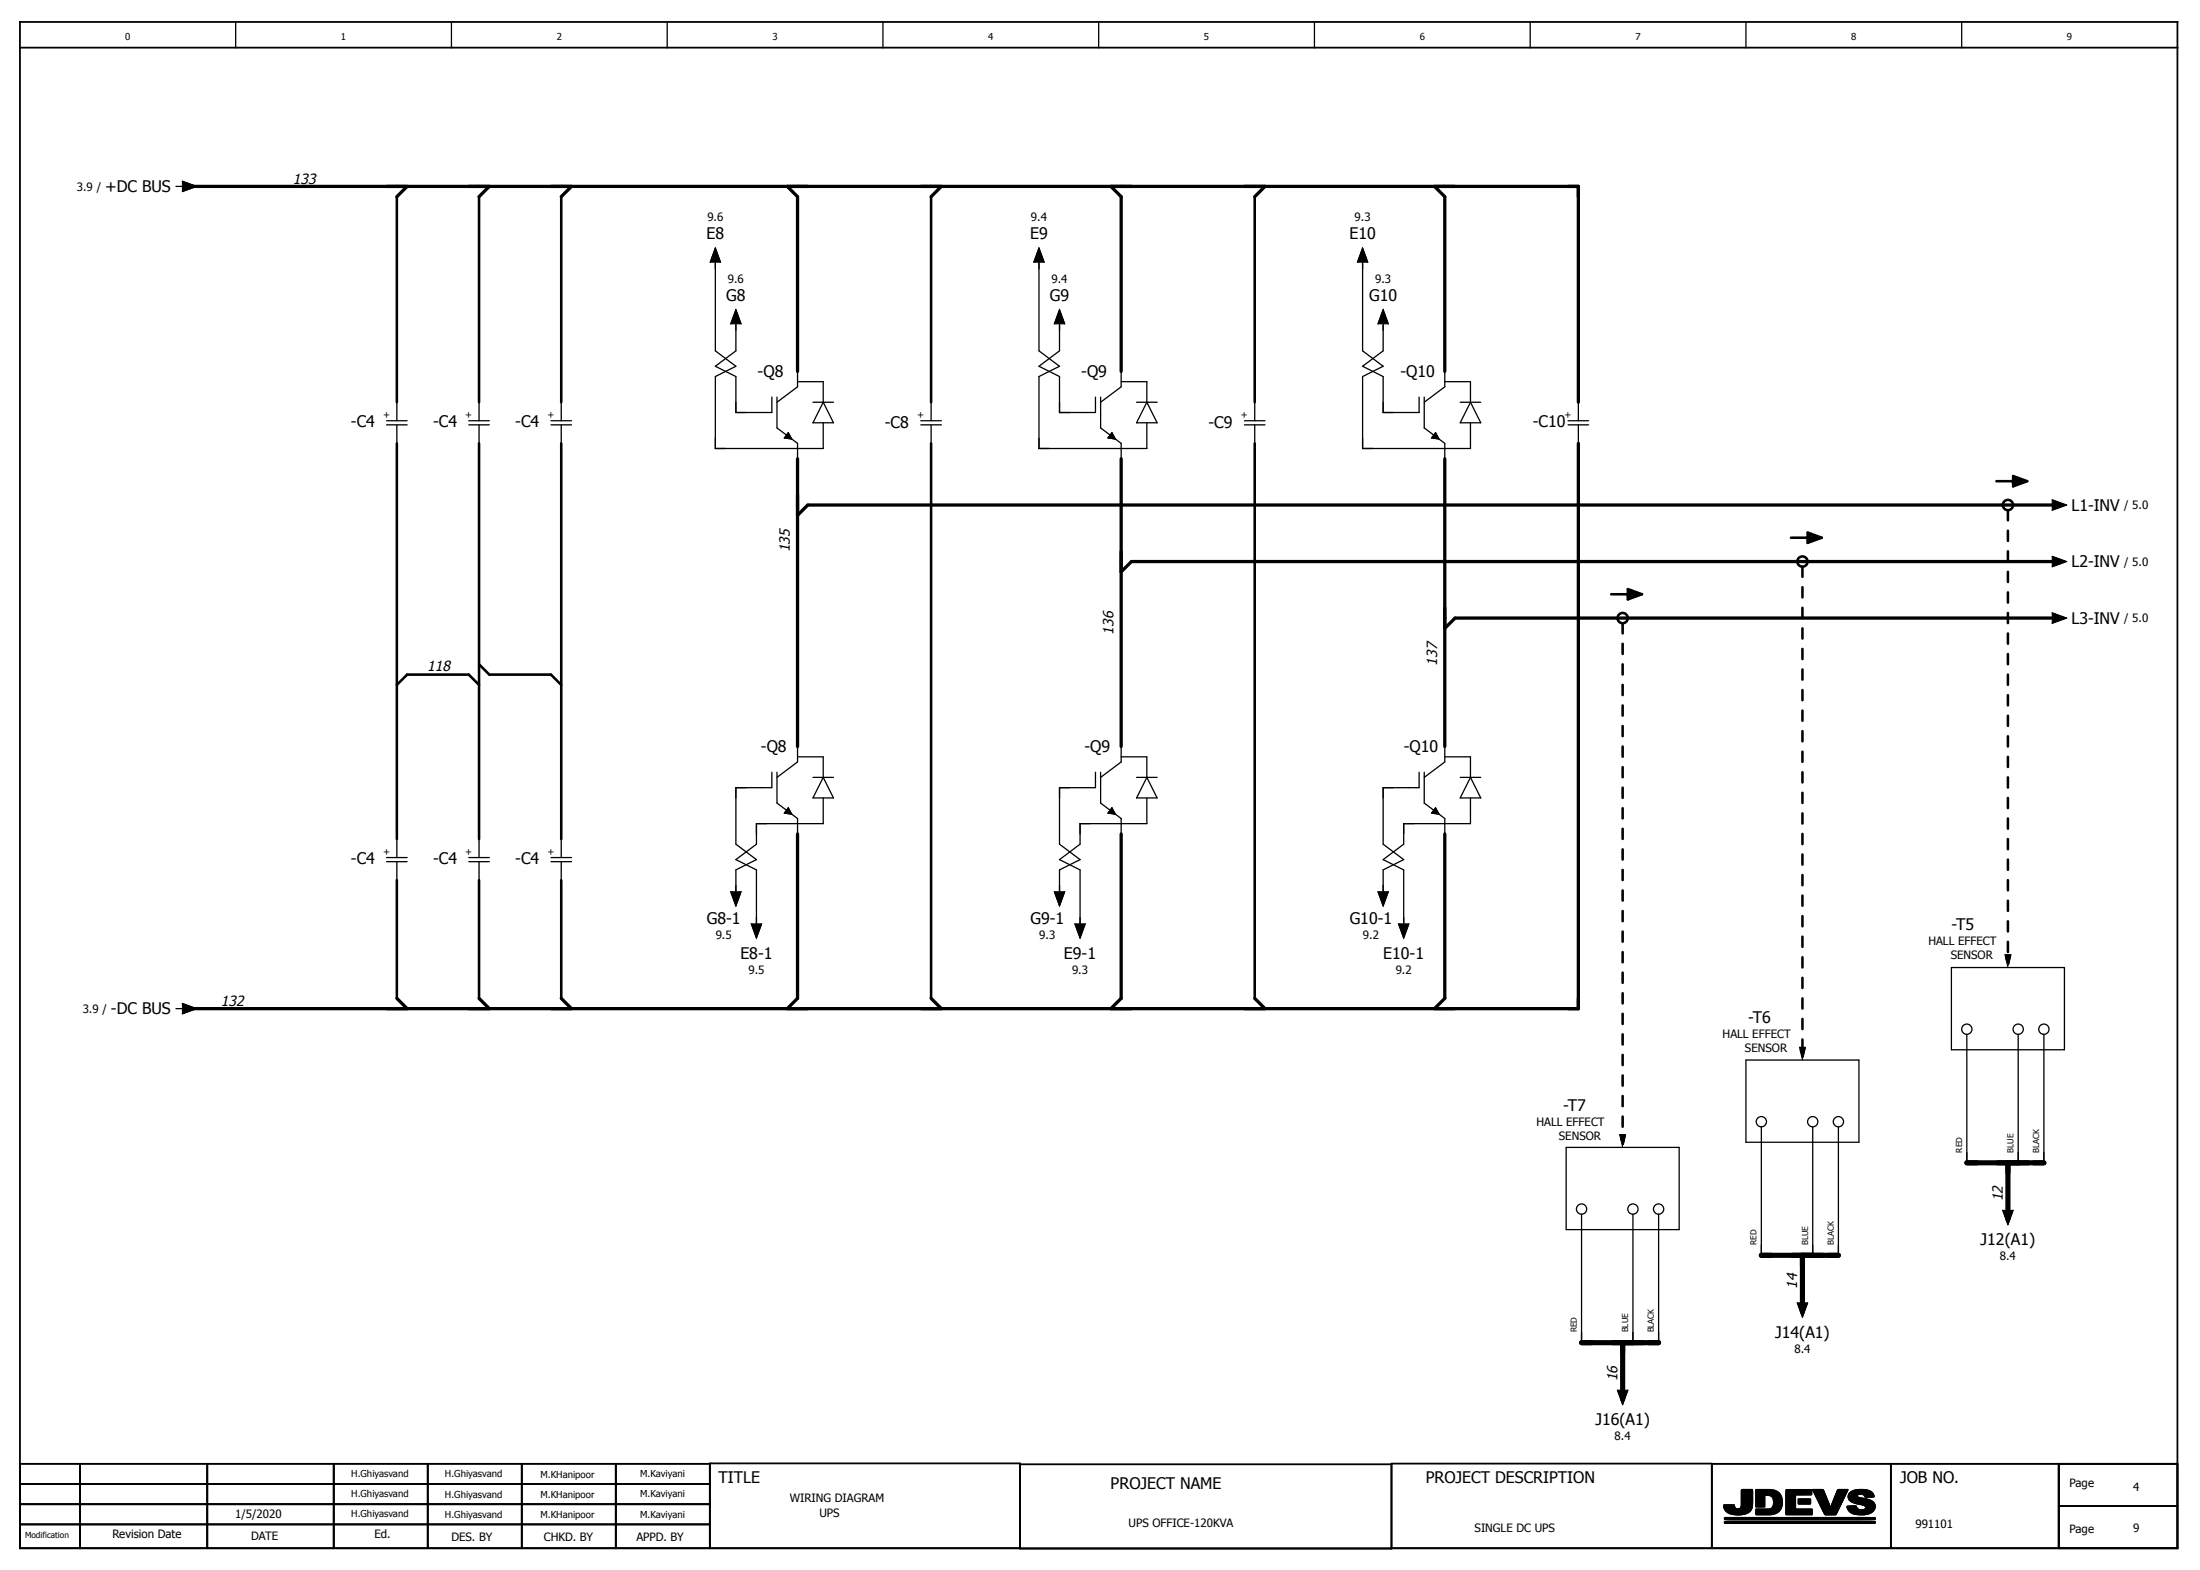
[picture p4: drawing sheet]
<svg xmlns="http://www.w3.org/2000/svg" width="428mm" height="306mm" viewBox="0 0 428 306" stroke-linecap="round" stroke-linejoin="round" font-family="sans-serif">
<g fill="none" stroke="#000" stroke-width=".25">
<path d="M45.9 4.3v5M87.9 4.3v5M129.9 4.3v5M171.9 4.3v5M213.9 4.3v5M255.9 4.3v5M297.9 4.3v5M339.9 4.3v5M381.9 4.3v5M34.3 36.3h1.2M35.5 35.3l2.8 1-2.8 1M77.3 38.3v43.6"/>
<path d="M93.3 38.3v43.6M109.3 38.3v43.6M181.3 38.3v43.6M244.3 38.3v43.6M138.3 51l1-2.7 1 2.7M139.3 51v17.3l4 3-4 2v14h21v-5M201.3 51l1-2.7 1 2.7M202.3 51v17.3l4 3-4 2v14h21v-5M264.3 51l1-2.7 1 2.7M265.3 51v17.3l4 3-4 2v14h21v-5M142.3 63l1-2.7 1 2.7M143.3 63v5.3l-4 3 4 2v7h7v-3"/>
<path d="M151.3 77.3v6l4 3v3M155.3 72.3v3l-4 3M155.3 74.3h5v4M158.3 78.3h4M160.3 78.3l2 4h-4zM205.3 63l1-2.7 1 2.7M206.3 63v5.3l-4 3 4 2v7h7v-3M214.3 77.3v6l4 3v3M218.3 74.3h5v4M218.3 72.3v3l-4 3M221.3 78.3h4M223.3 78.3l2 4h-4z"/>
<path d="M268.3 63l1-2.7 1 2.7M269.3 63v5.3l-4 3 4 2v7h7v-3M277.3 77.3v6l4 3v3M281.3 74.3h5v4M281.3 72.3v3l-4 3M284.3 78.3h4M286.3 78.3l2 4h-4zM307.3 78.3v3.6M75.3 81.9h4M75.3 82.7h4M77.3 82.7v84.2M91.3 81.9h4"/>
<path d="M91.3 82.7h4M93.3 82.7v84.2M107.3 81.9h4M107.3 82.7h4M109.3 82.7v84.2M153.5 84.2l.6 1.2-1.4-.2zM179.3 81.9h4M179.3 82.7h4M181.3 82.7v111.6M216.5 84.2l.6 1.2-1.4-.2zM242.3 81.9h4M242.3 82.7h4"/>
<path d="M244.3 82.7v111.6M279.5 84.2l.6 1.2-1.4-.2zM305.3 81.9h4M305.3 82.7h4M307.3 82.7v3.6M398.3 98.3h1.2M399.5 97.3l2.8 1-2.8 1M398.3 109.3h1.2M399.5 108.3l2.8 1-2.8 1M399.5 119.3l2.8 1-2.8 1M77.3 133.3l2-2h12l2 2M93.3 129.3l2 2h12l2 2"/>
<path d="M398.3 120.3h1.2M150.3 150.3v3h-7v11l4 3-4 2v6M151.3 150.3v6l4 3v3M153.5 157.2l.6 1.2-1.4-.2zM155.3 145.3v3l-4 3M155.3 147.3h5v4M158.3 151.3h4M160.3 155.3v5h-13v4l-4 3 4 2v12.2M160.3 151.3l2 4h-4zM213.3 150.3v3h-7v11l4 3-4 2v6M214.3 150.3v6l4 3v3M216.5 157.2l.6 1.2-1.4-.2z"/>
<path d="M218.3 147.3h5v4M218.3 145.3v3l-4 3M221.3 151.3h4M223.3 155.3v5h-13v4l-4 3 4 2v12.2M223.3 151.3l2 4h-4zM276.3 150.3v3h-7v11l4 3-4 2v6M277.3 150.3v6l4 3v3M279.5 157.2l.6 1.2-1.4-.2zM281.3 147.3h5v4M281.3 145.3v3l-4 3M284.3 151.3h4M286.3 155.3v5h-13v4l-4 3 4 2v12.2"/>
<path d="M286.3 151.3l2 4h-4zM75.3 166.9h4M75.3 167.7h4M77.3 167.7v26.6M91.3 166.9h4M91.3 167.7h4M93.3 167.7v26.6M107.3 166.9h4M107.3 167.7h4M109.3 167.7v26.6M142.3 173.5l1 2.8 1-2.8M146.3 179.8l1 2.7 1-2.7"/>
<path d="M205.3 173.5l1 2.8 1-2.8M209.3 179.8l1 2.7 1-2.7M268.3 173.5l1 2.8 1-2.8M272.3 179.8l1 2.7 1-2.7M34.3 196.3h1.2M35.5 195.3l2.8 1-2.8 1M379.9 188.3h22v16h-22zM339.9 206.3h22v16h-22zM342.9 219.3v25M352.9 219.3v25M357.9 219.3v25M382.9 201.3v25"/>
<path d="M392.9 201.3v25M397.9 201.3v25M304.9 223.3h22v16h-22zM307.9 236.3v25M317.9 236.3v25M322.9 236.3v25M389.9 235.5l1 2.8 1-2.8M390.9 234.3v1.2M349.9 253.5l1 2.8 1-2.8M350.9 252.3v1.2M314.9 270.5l1 2.8 1-2.8M315.9 269.3v1.2"/>
<path d="M335.6 292.9h2a.72 .72 0 0 0 .9 .7 .72 .72 0 0 0 .5-1v-2.7h2.1l.1 .2a7.8 7.8 0 0 1-.3 3.7l-.3 .3a3.2 3.2 0 0 1-1.9 .7h-.6a2.23 2.23 0 0 1-2.5-1.9zM335.7 295.6l.4 .1M336.1 295.3h-.4M341.8 289.9h3l1 .2a2.35 2.35 0 0 1 1.1 3 2.36 2.36 0 0 1-2.5 1.7l-2.6-.1v-1l1.3-.1a1.81 1.81 0 0 0 2-.4l.1-.3a1.43 1.43 0 0 0-.9-1.9h-.8v2.2h-1.7zM347.7 289.9h5v.9l-.1 .1-3.1 .1v2.6h3.3v1.2l-5.1-.1zM350.1 291.7h2.4v.9l-2.4 .1zM356.3 293.4h.1M359.7 289.9h-1.8l-.2 .1-1.3 3.4M359.7 289.9h.1M359.8 289.9l-2.4 4.8h-2.1l-2.4-4.8h2l1.4 3.5M361.1 290a1.45 1.45 0 0 0-1.2 1.7 4.4 4.4 0 0 0 2.9 1.2l.4 .3a.6 .6 0 0 1-.8 .6M361.1 290l1.5-.1 1.1 .1a1.58 1.58 0 0 1 1.1 1.2l-1.7 .1a.87 .87 0 0 0-.7-.6 .87 .87 0 0 0-.9 .4l.3 .3 1.2 .2a2.39 2.39 0 0 1 2 1.3v.2"/>
<path d="M361.1 290h.1M362.4 293.8h.1M363.6 295.3h1.4M365 296.4h.1M365 293.1v.1M365 293.2a1.67 1.67 0 0 1-1.4 1.4l-.9 .2a3.2 3.2 0 0 1-2.6-.7l-.4-.4-.1-.6 1.7-.1a1.09 1.09 0 0 0 1.1 .8M365 296.4v-.3l-.9-.1-28.4 .1v.3h29.3M365 295.3h-29.3v.4M365 295.3v.4M365 295.6l-1.4 .1M365 295.7h-29.3"/>
<circle cx="342.9" cy="218.3" r="1"/>
<circle cx="352.9" cy="218.3" r="1"/>
<circle cx="357.9" cy="218.3" r="1"/>
<circle cx="382.9" cy="200.3" r="1"/>
<circle cx="392.9" cy="200.3" r="1"/>
<circle cx="397.9" cy="200.3" r="1"/>
<circle cx="307.9" cy="235.3" r="1"/>
<circle cx="317.9" cy="235.3" r="1"/>
<circle cx="322.9" cy="235.3" r="1"/>
</g>
<g fill="none" stroke="#000" stroke-width=".35">
<path d="M3.9 9.3h420M3.9 4.3h420v297h-420zM3.9 296.6h134.3M3.9 284.8h134.3M3.9 292.7h134.3M3.9 288.8h134.3M15.6 284.8v16.5M40.3 284.8v16.5M65 284.8v16.5M83.3 284.8v16.5M101.6 284.8v16.5M119.9 284.8v16.5"/>
<path d="M198.6 284.9h72.3M333.2 284.8h90.7M368.1 284.8v16.5M400.8 284.8v16.5M400.8 293.1h23.1M138.2 301.3v-16.5h60.4v16.6h72.3v-16.6h62.3v16.5"/>
</g>
<g fill="none" stroke="#000" stroke-width=".19">
<path d="M3.9 292.7h134.3M3.9 284.8h134.3v16.5h-134.3zM3.9 296.6h134.3M3.9 288.8h134.3M15.6 284.8v16.5M40.3 284.8v16.5M65 284.8v16.5M83.3 284.8v16.5M101.6 284.8v16.5M119.9 284.8v16.5M333.2 284.8h90.7v16.5h-90.7zM368.1 284.8v16.5"/>
<path d="M400.8 284.8v16.5"/>
</g>
<g fill="#000" stroke="#000" stroke-width=".19">
<path d="M35.5 35.3l2.8 1-2.8 1zM139.3 48.3l1 2.7h-2zM202.3 48.3l1 2.7h-2zM265.3 48.3l1 2.7h-2zM143.3 60.3l1 2.7h-2zM206.3 60.3l1 2.7h-2zM269.3 60.3l1 2.7h-2zM153.5 84.2l.6 1.2-1.4-.2zM216.5 84.2l.6 1.2-1.4-.2zM279.5 84.2l.6 1.2-1.4-.2zM399.5 97.3l2.8 1-2.8 1zM399.5 108.3l2.8 1-2.8 1z"/>
<path d="M399.5 119.3l2.8 1-2.8 1zM153.5 157.2l.6 1.2-1.4-.2zM216.5 157.2l.6 1.2-1.4-.2zM279.5 157.2l.6 1.2-1.4-.2zM142.3 173.5h2l-1 2.8zM146.3 179.8h2l-1 2.7zM205.3 173.5h2l-1 2.8zM209.3 179.8h2l-1 2.7zM268.3 173.5h2l-1 2.8zM272.3 179.8h2l-1 2.7zM35.5 195.3l2.8 1-2.8 1zM389.9 235.5h2l-1 2.8z"/>
<path d="M349.9 253.5h2l-1 2.8zM314.9 270.5h2l-1 2.8zM335.7 295.3h27.9h1.4v.4h-29.3zM335.6 292.9h2a.73 .73 0 0 0 .7 .7 .7 .7 0 0 0 .7-1v-2.7h.2h1.9l.1 2.5a2.11 2.11 0 0 1-2 2.3l-.5 .1a3.4 3.4 0 0 1-2.9-1zM341.8 289.9h3l1 .2a2.35 2.35 0 0 1 1.1 3 2.36 2.36 0 0 1-2.5 1.7l-2.6-.1v-1l1.8-.1a1.42 1.42 0 0 0 1.5-.6 1.42 1.42 0 0 0-.1-1.6 1.7 1.7 0 0 0-1.5-.4v2.2h-1.7zM350.1 291.7h2.4v.9l-2.4 .1zM347.7 289.9h5v.9l-.1 .1-3.1 .1v2.6h3.3v1.2l-5.1-.1zM352.9 289.9h2l1.5 3.5 1.3-3.4 .2-.1h1.9l-2.4 4.8h-2.1zM360.2 290.4l.6-.3 .8-.2 2.1 .1a1.58 1.58 0 0 1 1.1 1.2l-1.7 .1a.91 .91 0 0 0-1.6-.2l.3 .3 1.2 .2a2 2 0 0 1 2 1.6 2.32 2.32 0 0 1-2.7 1.6 2.37 2.37 0 0 1-2.5-.9l-.2-.8 1.7-.1a1.09 1.09 0 0 0 .8 .8 1.09 1.09 0 0 0 1.1-.5 1.57 1.57 0 0 0-1.5-.7 1.88 1.88 0 0 1-1.9-1.4l.1-.4zM335.7 296.1l28.4-.1 .9 .1v.3h-29.3z"/>
</g>
<g fill="none" stroke="#000" stroke-width=".64">
<path d="M36.3 36.3h271v42M79.3 36.3l-2 2M95.3 36.3l-2 2M111.3 36.3l-2 2M153.3 36.3l2 2v34M183.3 36.3l-2 2M216.3 36.3l2 2v34M246.3 36.3l-2 2M279.3 36.3l2 2v34M155.3 89.3v56M218.3 89.3v56M281.3 89.3v56"/>
<path d="M307.3 86.3v110h-271M400.3 98.3h-243l-2 2M400.3 109.3h-180l-2 2M400.3 120.3h-117l-2 2M155.3 162.3v32l-2 2M218.3 162.3v32l-2 2M281.3 162.3v32l-2 2M77.3 194.3l2 2M93.3 194.3l2 2M109.3 194.3l2 2M181.3 194.3l2 2M244.3 194.3l2 2"/>
</g>
<path d="M382.9 226.3h15M390.9 226.3v11M342.9 244.3h15M350.9 244.3v11M307.9 261.3h15M315.9 261.3v11" fill="none" stroke="#000" stroke-width="1"/>
<g fill="none" stroke="#000" stroke-width=".5">
<path d="M77.3 38.3v40M93.3 38.3v40M109.3 38.3v40M181.3 38.3v40M244.3 38.3v40M77.3 86.3v77M93.3 86.3v77M109.3 86.3v77M181.3 86.3v108M244.3 86.3v108M388.6 93.6h5M391.9 92.6l2.7 1-2.7 1z"/>
<path d="M392 93.8l.6 .3M392.1 92.9l1.5 .7M392.5 92.9l-.6 1.3M393.6 93.6l-1.6 .9M313.6 115.6h5M316.9 114.6l2.7 1-2.7 1zM317 115.8l.6 .3M317.1 114.9l1.5 .7M317.5 114.9l-.6 1.3M318.6 115.6l-1.6 .9M348.6 104.6h5M351.9 103.6l2.7 1-2.7 1z"/>
<path d="M352 104.8l.6 .3M352.1 103.9l1.5 .7M352.5 103.9l-.6 1.3M353.6 104.6l-1.6 .9M77.3 133.3l2-2h12l2 2M93.3 129.3l2 2h12l2 2M77.3 171.3v23M93.3 171.3v23M109.3 171.3v23"/>
<circle cx="390.9" cy="98.3" r="1"/>
<circle cx="350.9" cy="109.3" r="1"/>
<circle cx="315.9" cy="120.3" r="1"/>
</g>
<path d="M390.3 185.8h1.2l-.6 2.5zM350.3 203.8h1.2l-.6 2.5zM315.3 220.8h1.2l-.6 2.5z" fill="#000" stroke="#000" stroke-width=".19" stroke-dasharray="2 2"/>
<path d="M390.3 185.8h1.2M390.9 188.3l-.6-2.5M391.5 185.8l-.6 2.5M350.3 203.8h1.2M350.9 206.3l-.6-2.5M351.5 203.8l-.6 2.5M315.3 220.8h1.2M315.9 223.3l-.6-2.5M316.5 220.8l-.6 2.5" fill="none" stroke="#000" stroke-width=".19" stroke-dasharray="2 2"/>
<path d="M390.9 99.3v86.7M350.9 110.3v93.7M315.9 121.3v99.7" fill="none" stroke="#000" stroke-width=".5" stroke-dasharray="2 2"/>
<g font-size="3.1">
<text x="20.5" y="37.4">+DC BUS</text>
<text x="137.5" y="46.5">E8</text>
<text x="200.5" y="46.5">E9</text>
<text x="262.7" y="46.5">E10</text>
<text x="141.4" y="58.5">G8</text>
<text x="204.4" y="58.5">G9</text>
<text x="266.5" y="58.5">G10</text>
<text x="147.5" y="73.3">-Q8</text>
<text x="210.5" y="73.3">-Q9</text>
<text x="272.6" y="73.3">-Q10</text>
<text x="68.3" y="83.2">-C4</text>
<text x="84.3" y="83.2">-C4</text>
<text x="100.3" y="83.2">-C4</text>
<text x="172.2" y="83.3">-C8</text>
<text x="235.2" y="83.3">-C9</text>
<text x="298.4" y="83.1">-C10</text>
<text x="403.3" y="99.4">L1-INV</text>
<text x="403.3" y="110.4">L2-INV</text>
<text x="403.3" y="121.4">L3-INV</text>
<text x="148.1" y="146.4">-Q8</text>
<text x="211.1" y="146.4">-Q9</text>
<text x="273.3" y="146.4">-Q10</text>
<text x="68.3" y="168.2">-C4</text>
<text x="84.3" y="168.2">-C4</text>
<text x="100.3" y="168.2">-C4</text>
<text x="137.6" y="179.9">G8-1</text>
<text x="200.6" y="179.9">G9-1</text>
<text x="262.7" y="179.9">G10-1</text>
<text x="379.9" y="181">-T5</text>
<text x="144.1" y="186.5">E8-1</text>
<text x="207.1" y="186.5">E9-1</text>
<text x="269.3" y="186.5">E10-1</text>
<text x="21.6" y="197.4">-DC BUS</text>
<text x="340.3" y="199.1">-T6</text>
<text x="304.3" y="216.2">-T7</text>
<text x="385.6" y="242.3">J12(A1)</text>
<text x="345.6" y="260.3">J14(A1)</text>
<text x="310.6" y="277.3">J16(A1)</text>
<text x="139.9" y="288.6">TITLE</text>
<text x="216.2" y="289.7">PROJECT NAME</text>
<text x="277.5" y="288.6">PROJECT DESCRIPTION</text>
<text x="369.9" y="288.6">JOB NO.</text>
</g>
<g font-size="2.8">
<text x="57" y="35.8">133</text>
<text x="153.7" y="107.5" transform="rotate(-90 153.7 107.5)">135</text>
<text x="216.7" y="123.5" transform="rotate(-90 216.7 123.5)">136</text>
<text x="83.2" y="130.6">118</text>
<text x="279.7" y="129.5" transform="rotate(-90 279.7 129.5)">137</text>
<text x="43" y="195.8">132</text>
<text x="389.9" y="233.8" transform="rotate(-90 389.9 233.8)">12</text>
<text x="349.9" y="250.8" transform="rotate(-90 349.9 250.8)">14</text>
<text x="314.9" y="268.8" transform="rotate(-90 314.9 268.8)">16</text>
</g>
<g font-size="2.2">
<text x="15" y="37.1">3.9 /</text>
<text x="137.7" y="43">9.6</text>
<text x="200.7" y="43">9.4</text>
<text x="263.7" y="43">9.3</text>
<text x="141.7" y="55">9.6</text>
<text x="204.7" y="55">9.4</text>
<text x="267.7" y="55">9.3</text>
<text x="413.5" y="99.1">/ 5.0</text>
<text x="413.5" y="110.1">/ 5.0</text>
<text x="413.5" y="121.1">/ 5.0</text>
<text x="139.3" y="182.8">9.5</text>
<text x="202.3" y="182.8">9.3</text>
<text x="265.3" y="182.8">9.2</text>
<text x="375.4" y="183.9">HALL EFFECT</text>
<text x="145.7" y="189.4">9.5</text>
<text x="208.7" y="189.4">9.3</text>
<text x="271.7" y="189.4">9.2</text>
<text x="379.7" y="186.6">SENSOR</text>
<text x="16.1" y="197.1">3.9 /</text>
<text x="335.3" y="202">HALL EFFECT</text>
<text x="339.7" y="204.7">SENSOR</text>
<text x="299.1" y="219.2">HALL EFFECT</text>
<text x="303.5" y="221.9">SENSOR</text>
<text x="389.3" y="245.2">8.4</text>
<text x="349.3" y="263.2">8.4</text>
<text x="314.3" y="280.2">8.4</text>
<text x="153.7" y="292.3">WIRING DIAGRAM</text>
<text x="402.9" y="289.3">Page</text>
<text x="415.3" y="290.1">4</text>
<text x="21.9" y="299.3">Revision Date</text>
<text x="45.8" y="295.3">1/5/2020</text>
<text x="48.9" y="299.7">DATE</text>
<text x="72.9" y="299.3">Ed.</text>
<text x="87.9" y="299.8">DES. BY</text>
<text x="105.9" y="299.8">CHKD. BY</text>
<text x="123.9" y="299.8">APPD. BY</text>
<text x="159.5" y="295.3">UPS</text>
<text x="219.7" y="297.1">UPS OFFICE-120KVA</text>
<text x="287.1" y="298.1">SINGLE DC UPS</text>
<text x="372.9" y="297.3">991101</text>
<text x="402.9" y="298.3">Page</text>
<text x="415.3" y="298.1">9</text>
</g>
<g font-size="1.9">
<text x="24.4" y="7.8">0</text>
<text x="66.4" y="7.8">1</text>
<text x="108.4" y="7.8">2</text>
<text x="150.4" y="7.8">3</text>
<text x="192.4" y="7.8">4</text>
<text x="234.4" y="7.8">5</text>
<text x="276.4" y="7.8">6</text>
<text x="318.4" y="7.8">7</text>
<text x="360.4" y="7.8">8</text>
<text x="402.4" y="7.8">9</text>
<text x="74.6" y="81.3">+</text>
<text x="90.6" y="81.3">+</text>
<text x="106.6" y="81.3">+</text>
<text x="178.6" y="81.3">+</text>
<text x="241.6" y="81.3">+</text>
<text x="304.6" y="81.3">+</text>
<text x="74.6" y="166.3">+</text>
<text x="90.6" y="166.3">+</text>
<text x="106.6" y="166.3">+</text>
<text x="68.4" y="287.4">H.Ghiyasvand</text>
<text x="86.6" y="287.5">H.Ghiyasvand</text>
<text x="105.2" y="287.5">M.KHanipoor</text>
<text x="124.6" y="287.5">M.Kaviyani</text>
<text x="68.4" y="291.4">H.Ghiyasvand</text>
<text x="86.6" y="291.4">H.Ghiyasvand</text>
<text x="105.2" y="291.4">M.KHanipoor</text>
<text x="124.6" y="291.4">M.Kaviyani</text>
<text x="68.4" y="295.3">H.Ghiyasvand</text>
<text x="86.6" y="295.3">H.Ghiyasvand</text>
<text x="105.2" y="295.4">M.KHanipoor</text>
<text x="124.6" y="295.3">M.Kaviyani</text>
</g>
<g font-size="1.6">
<text x="382" y="224.3" transform="rotate(-90 382 224.3)">RED</text>
<text x="392" y="224.3" transform="rotate(-90 392 224.3)">BLUE</text>
<text x="397" y="224.3" transform="rotate(-90 397 224.3)">BLACK</text>
<text x="342" y="242.3" transform="rotate(-90 342 242.3)">RED</text>
<text x="352" y="242.3" transform="rotate(-90 352 242.3)">BLUE</text>
<text x="357" y="242.3" transform="rotate(-90 357 242.3)">BLACK</text>
<text x="307" y="259.3" transform="rotate(-90 307 259.3)">RED</text>
<text x="317" y="259.3" transform="rotate(-90 317 259.3)">BLUE</text>
<text x="322" y="259.3" transform="rotate(-90 322 259.3)">BLACK</text>
<text x="4.9" y="299.3">Modification</text>
</g>
</svg>
